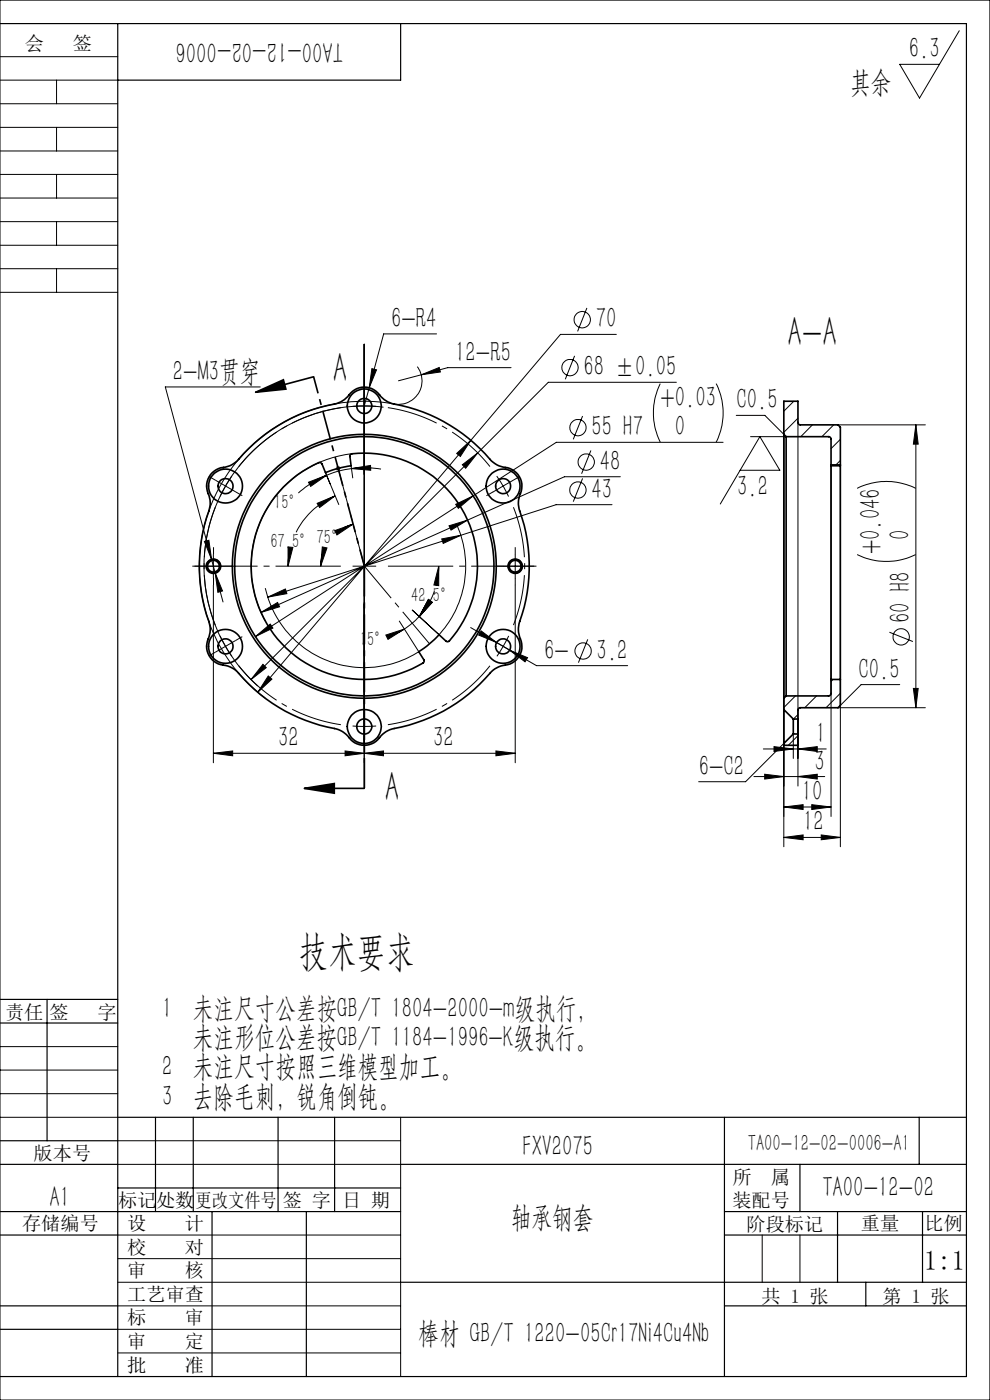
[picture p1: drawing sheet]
<svg xmlns="http://www.w3.org/2000/svg" width="210mm" height="297mm" viewBox="0 0 210 297" stroke-linecap="round" stroke-linejoin="round" font-family="sans-serif">
<g fill="none" stroke="#000" stroke-width=".35">
<path d="M66.5 79.9l-12.3 3.3M54.2 83.2l5.9-2.6 .5 1.9zM166.3 92.1v-7h3v4.6l.2 .4h8.3l.5 .5v8M166.3 92.1v56M166.3 92.1l.5 .5M166.8 92.6l9.2 .1 .3 .4v5.5M166.8 92.6v55M176.3 98.8v45.3M176.3 98.6v.2M176.3 98.6h2M176.3 98.8h2M178.3 98.8v45.3"/>
<path d="M178.3 98.6v.2M45 100.3l.9-.6 .9-.5a5.2 5.2 0 0 0 3.8-1.8 35.1 35.1 0 0 1 20.8-11.8 5.6 5.6 0 0 0 3-2.2 4 4 0 0 1 6.4 .7l.7 .7 1.2 .6a38.5 38.5 0 0 1 14.1 5.7 43.7 43.7 0 0 1 7.8 7l1.7 .9a5 5 0 0 1 3.6 1.7 4.1 4.1 0 0 1 .3 4.5l-.2 .9v1.4a36.1 36.1 0 0 1 .2 24.3 5.4 5.4 0 0 0 .4 4.2 4.1 4.1 0 0 1-3.9 5.2l-.9 .3-1.2 .7a36.5 36.5 0 0 1-21.9 12.6 7.3 7.3 0 0 0-2.9 2.5 4.1 4.1 0 0 1-6-1.2l-1.1-.9-.9-.4a36.3 36.3 0 0 1-21.8-12.6 7.1 7.1 0 0 0-3.6-1.3 4.1 4.1 0 0 1-2.1-5.8l.3-1.4-.1-1a36.9 36.9 0 0 1 0-25.2 7.7 7.7 0 0 0-.6-3.8l.1-1.6 .4-1zM60.1 103.3a22.1 22.1 0 0 1 7.8-5.2l.4 .3 .7 1.9a24.4 24.4 0 0 1 5.5-1.5l-.3-2a.44 .44 0 0 1 .4-.5 23.9 23.9 0 0 1 24 12.8 23.9 23.9 0 0 1-3.5 27l-.5-.1-1.5-1.3a22.4 22.4 0 0 1-4.3 3.6l1.2 1.7-.1 .4a20.7 20.7 0 0 1-10 3.6 24 24 0 0 1-24.2-13.4 24 24 0 0 1 4.4-27.3zM166.3 150.5v7.2M166.3 150.5l2 2M166.3 148.1v2.4M166.8 147.6l-.5 .5M168.3 152.5v3.2M168.3 152.5h1M168.3 155.7l-2 2M168.3 155.7h1M169.3 152.5v3.2"/>
<path d="M169.3 155.7v2.4h-3v-.4M176.3 144.1v3l-.3 .5h-9.2M176.3 144.1h2M178.3 144.1v5.5l-.5 .5h-8.1l-.4 .4v2M64.6 167.2l6.3-1v2.1zM64.6 167.2h12.7"/>
<circle cx="77.3" cy="86.1" r="3.6"/>
<circle cx="77.3" cy="86.1" r="1.6"/>
<circle cx="47.8" cy="103.1" r="1.61"/>
<circle cx="47.8" cy="103.1" r="3.6"/>
<circle cx="106.7" cy="103.1" r="3.6"/>
<circle cx="106.7" cy="103.1" r="1.6"/>
<circle cx="45.3" cy="120.1" r="1.53"/>
<circle cx="45.3" cy="120.1" r="1.25"/>
<circle cx="47.8" cy="137.1" r="1.6"/>
<circle cx="47.8" cy="137.1" r="3.6"/>
<circle cx="77.3" cy="120.1" r="27.5"/>
<circle cx="77.3" cy="120.1" r="28"/>
<circle cx="106.7" cy="137.1" r="1.59"/>
<circle cx="106.7" cy="137.1" r="3.6"/>
<circle cx="109.3" cy="120.1" r="1.25"/>
<circle cx="109.3" cy="120.1" r="1.53"/>
<circle cx="77.3" cy="154.1" r="1.59"/>
<circle cx="77.3" cy="154.1" r="3.6"/>
</g>
<g fill="none" stroke="#000" stroke-width=".21">
<path d="M0 12h25M0 17h25M0 0h210v297h-210zM12 17v5M203.5 6.5l-8.4 14.3-4.2-7.2h8.4M0 22h25M0 27h25M0 32h25M0 37h25M12 27v5M12 37v5M0 42h25"/>
<path d="M0 47h25M0 52h25M0 57h25M12 47v5M12 57v5M0 62h25M77.3 73v94.2M78.9 78.2l1 .3-1.6 3.8zM88.5 77.8a5.1 5.1 0 0 1 0 6 5.1 5.1 0 0 1-5.7 1.8 35 35 0 0 0-37.7 20.8 35 35 0 0 0 11.1 41.7M89.4 79.5l-4.9 1.3M89.4 79.5l3.8-1.5 .2 .9zM92.6 70.8h-11.2l-3.1 11.5"/>
<path d="M108.4 78h-13.4l-5.6 1.5M121.9 75.5l-2 5M124.5 65.3l-2 5M130.7 70.9h-11.8l-19 22.5M55.2 82.1h-20.1l12.2 45.6M71.2 99.4h1M71.4 99l.7 .7M71.7 98.8v1.1M72.1 99l-.7 .7M74.5 98.8l.3 2.6M74.5 99.4l4.1-.7v1.1zM74.5 99.4a20.2 20.2 0 0 0-5.2 1.4"/>
<path d="M74.5 99.4a21.9 21.9 0 0 1 6.3 .1M74.6 96.3a24 24 0 0 0-18.3 35.4M78.3 82.3l-1 3.8M81.4 86.4a34 34 0 0 0-35.1 19.8 34 34 0 0 0 8.4 39.4M96.9 96.2l3-2.8-2.3 3.4zM98.1 98.6l3.2-2.5-2.5 3.2zM99.9 93.4l-45.2 53.5M123.6 88.3l-2 4.9M125.3 95.6l-1.9 4.9M140.1 81.4a14 14 0 0 0 0 12.4M143.5 81.1h-27.2l-63.1 63.1M151.9 81.4a13.7 13.7 0 0 1 0 12.4"/>
<path d="M153.4 93.8h-35.4l-17.6 11.4M156.2 88.1h6l4.1 4v87.5M157 99.8h8.4l-4.2-7.2-8.4 14.3M159.2 92.6h7.6M168.4 85.1l-2.1 2.1M169.3 88.7l-3 3M169.3 89.6v77.2M172.3 90.1l-2.4 2.5M176.3 98.6v74.6M176.8 90.1l-2.5 2.5M177.8 90.1h18.5M178.3 93.2l-2 2"/>
<path d="M178.3 97.7l-1 .9M178.3 98.6v81M194.3 90.1v60M194.3 90.1l.5 4.1h-1.1zM43.4 114.9l.9-.3 .6 4.1zM45.3 117.6v5M61.1 116l1 .1-1 4zM61.4 117.3l-.3 2.8M65.4 102.3l3.9-1.5-3.4 2.4zM67.3 106.8l3.8-1.6-3.3 2.5zM68.4 116l1 .2-1.4 3.9zM68.8 116.3a8.8 8.8 0 0 0-.8 3.8"/>
<path d="M69.3 100.8l-1.2 .5a19.6 19.6 0 0 0-4.8 3.3M70 102.7l-1-2.4 2.9 6.7M71 112.6l3.9-1.4-3.4 2.3zM71.1 105.2a15.9 15.9 0 0 0-8.3 7.7M74.9 111.2l-2.1 .8M93.7 114.3l4.1-.7-3.8 1.7zM95.2 111.5l4-1.2-3.5 2.2zM96.7 107l3.7-1.8-3.2 2.6zM97 111.7a21.5 21.5 0 0 1-3.9 23l-5.6-5.3M99.2 110.3l-43.8 19.6M100.4 105.2l-46.2 29.8M105.4 101l1.3 2.1"/>
<path d="M106.7 103.1l1.2 2.2M106.7 103.1l-2.1 1.3M108.9 101.9l-2.2 1.2M109.3 117.6v5M123.6 101.5l-2 4.9M129.8 107.1h-11.8l-61.2 19.6M131.6 101.1h-11.9l-20.5 9.2M181.8 117.6a14 14 0 0 0 12.4 0M181.8 103.6a13.7 13.7 0 0 1 12.4 0M42.8 120.1h5M43.8 120.5a1.5 1.5 0 0 1 1.3-1.9 1.5 1.5 0 0 1 1.7 1.6 1.5 1.5 0 0 1-1.9 1.4M45.3 124.1v37.7"/>
<path d="M45.6 121.6l1.6 3.8-1 .3zM54.2 135l3.1-2.6 .6 .8zM55.4 129.9l3.5-2.1 .4 .9zM56.3 124.8a21.5 21.5 0 0 0 32.5 13.5l-4.1-6.5M56.8 126.7l3.7-1.7 .4 .9zM81.8 134.7l4-1.2-3.5 2.1zM85.8 133.5l-1.8 .9M88.9 130.8l-1.1 1.1-2 1.6M90.6 128.5l-1.7 2.3M90.9 127.2l.8 .6-2.8 3zM92.1 125.4a15.7 15.7 0 0 1-3.2 5.4M93.1 120.1v4.1l-1.1-.1z"/>
<path d="M93.1 120.1l-.1 1.6-.5 2.5M99.8 133.1l5.5 3.2M102.1 133.8l3.2 2.5-3.8-1.6zM105.3 136.3l2.8 1.6M106.8 120.1h5M107.8 120.5a1.5 1.5 0 0 1 1.3-1.9 1.5 1.5 0 0 1 1.6 1.6 1.5 1.5 0 0 1-1.8 1.4M108.1 137.9l5.7 3.3h19.3M108.1 137.9l3.8 1.6-.5 .9zM109.3 124.1v37.7M124.7 135.6l-2 5M188.7 134.1l4.9 2M45.3 159.8l4.1-.5v1z"/>
<path d="M55.8 140.9l.7 .7-3.3 2.6zM56.9 143.4l.8 .7-3 2.8zM73.2 159.3l4.1 .5-4.1 .5zM77.3 159.8l4.1-.5v1zM105.2 159.3l4.1 .5-4.1 .5zM109.3 159.8h-64M161.9 158.9h13.4M164.2 158.4l4.1 .5-4.1 .5zM166.3 157.7l-8.1 8.1h-10M168.3 155.7v5.2M168.7 147.6l-2.4 2.5M169.3 158.9l4.1-.5v1z"/>
<path d="M169.3 151.6l-1 .9M169.3 156.1l-2.1 2M173.2 147.6l-2.5 2.5M176.7 144.1l-.4 .5M177.8 150.1h18.5M178.3 147.1l-3.1 3M190.9 145.2h-8.2l-4.4 4.4M193.7 146h1.1l-.5 4.1zM159.9 164.7h15M162.2 164.2l4.1 .5-4.1 .6zM166.3 171.2l4.1-.5v1zM166.3 177.7l4.1-.6v1z"/>
<path d="M166.3 171.2h10M166.3 177.7h12M169.3 164.7l4.1-.5v1.1zM172.2 170.7l4.1 .5-4.1 .5zM174.2 177.1l4.1 .6-4.1 .4zM0 227h25M0 222h25M0 237h25M0 232h25M85 237v55M25 242h60M25 247h60"/>
<path d="M25 272h60M25 277h60M25 267h60M25 262h60M161.7 262v10M169.7 262v10M25 282h60M25 287h60M153.7 292h.1"/>
<circle cx="120.9" cy="78" r="1.74"/>
<circle cx="123.5" cy="67.8" r="1.73"/>
<circle cx="122.6" cy="90.7" r="1.73"/>
<circle cx="124.3" cy="98" r="1.73"/>
<circle cx="122.6" cy="104" r="1.73"/>
<circle cx="123.7" cy="138.1" r="1.73"/>
<circle cx="191.1" cy="135.1" r="1.73"/>
</g>
<g fill="none" stroke="#000" stroke-width=".21" stroke-dasharray="30.5 1.3 1.3 1.3" stroke-linecap="butt">
<path d="M77.3 86.1l-2.5 .1M77.3 86.1l2.5 .1M77.3 86.1v-2.5M77.3 86.1v2.5M77.3 83.6v-1.6M77.3 88.6v1.6M45.3 117.6v-1.5M45.7 101.9l-1.4-.8M47.8 103.1l-1.1 2.2M47.8 103.1l1.4-2.1M47.8 103.1l-2.1-1.2M47.8 103.1l2.2 1.3"/>
<path d="M50 104.4l1.4 .8M104.6 104.4l-1.4 .8M108.9 101.9l1.4-.8M109.3 117.6v-1.5M42.8 120.1h-1.5M45.3 122.6v1.5M45.7 138.4l-1.4 .8M47.8 120.1h1.5M47.8 137.1l1.4 2.1M47.8 137.1l-1.1-2.2M47.8 137.1l-2.1 1.3M47.8 137.1l2.2-1.2"/>
<path d="M50 135.9l1.4-.8M77.3 120.1v-2.5M77.3 120.1h-2.5M77.3 120.1v2.5M77.3 120.1h2.5M104.6 135.9l-1.4-.8M106.7 137.1l1.2-2.2M106.7 137.1l-1.3 2.1M106.7 137.1l2.2 1.3M106.7 137.1l-2.1-1.2M106.8 120.1h-1.5M108.9 138.4l1.4 .8"/>
<path d="M109.3 122.6v1.5M111.8 120.1h1.5M77.3 154.1l2.5-.1M77.3 154.1l-2.5-.1M77.3 154.1v2.5M77.3 154.1v-2.5M77.3 156.6v1.6M77.3 151.6v-1.6"/>
</g>
<path d="M72.3 86.5a34 34 0 0 0-21.6 12.5M103.9 99a34 34 0 0 0-21.6-12.5M45.7 107.6a34 34 0 0 0 0 25M108.9 132.6a34 34 0 0 0 0-25M50.7 141.2a34 34 0 0 0 21.6 12.5M82.3 153.7a34 34 0 0 0 21.6-12.5" fill="none" stroke="#000" stroke-width=".21" stroke-dasharray="30.5 1.3 1.3 1.3" stroke-dashoffset="19.6" stroke-linecap="butt"/>
<path d="M77.3 120.1v47.1" fill="none" stroke="#000" stroke-width=".35" stroke-dasharray="6.3 1.3 1.3 1.3" stroke-dashoffset="-.1" stroke-linecap="butt"/>
<path d="M77.3 120.1l-10.8-40.2" fill="none" stroke="#000" stroke-width=".35" stroke-dasharray="6.3 1.3 1.3 1.3" stroke-dashoffset="2.7" stroke-linecap="butt"/>
<path d="M71.7 99.3l5.6 20.8M91.1 136.6l-13.8-16.5" fill="none" stroke="#000" stroke-width=".21" stroke-dasharray="30.5 1.3 1.3 1.3" stroke-dashoffset="21.6" stroke-linecap="butt"/>
<path d="M77.3 115.1v-31.5M72.3 120.1h-31.5M77.3 125.1v31.5M82.3 120.1h31.5" fill="none" stroke="#000" stroke-width=".21" stroke-dasharray="30.5 1.3 1.3 1.3" stroke-dashoffset="16.6" stroke-linecap="butt"/>
<g fill="none" stroke="#000" stroke-width=".25">
<path d="M0 5h205v287h-205M25 5v287M85 5v12h-60M0 212h25M0 217h25M10 212v30M25 237h180M33 237v20M41 237v20M59 237v20M71 237v20M153.7 237v55"/>
<path d="M195 237v10M0 247h25M0 242h25M0 257h85M25 252h60M45 257v35M65 257v35M85 247h120M153.7 257h51.3M169.7 247v10M177.7 257v15M195.7 257v15"/>
<path d="M0 262h25M0 277h25M85 272h120M153.7 262h51.3M153.7 277h51.3M183.7 272v5M0 282h25"/>
</g>
<g fill="#000">
<path d="M74.5 99.4l4.1-.7v1.1zM65.4 102.3l3.9-1.5-3.4 2.4zM81.8 134.7l4-1.2-3.5 2.1zM90.9 127.2l.8 .6-2.8 3zM90.9 127.2l.8 .6-2.8 3zM93.1 120.1v4.1l-1.1-.1zM67.3 106.8l3.8-1.6-3.3 2.5zM61.1 116l1 .1-1 4z"/>
<path d="M194.3 90.1l.5 4.1h-1.1zM193.7 146h1.1l-.5 4.1z"/>
<path d="M71 112.6l3.9-1.4-3.4 2.3zM68.4 116l1 .2-1.4 3.9z"/>
<path d="M54.2 135l3.7-1.8-.6-.8zM96.7 107l.5 .8 3.2-2.6zM56.8 126.7l4.1-.8-.4-.9zM93.7 114.3l.3 1 3.8-1.7zM102.1 133.8l-.6 .9 3.8 1.6zM108.1 137.9l3.3 2.5 .5-.9zM55.4 129.9l3.9-1.2-.4-.9zM95.3 111.5l.4 1 3.5-2.2zM55.8 140.9l-2.6 3.3 3.3-2.6zM98.1 98.6l.7 .7 2.5-3.2zM56.9 143.4l-2.2 3.5 3-2.8zM96.9 96.2l.7 .6 2.3-3.4zM45.6 121.6l.6 4.1 1-.3zM43.4 114.9l1.5 3.8-.6-4.1zM78.9 78.2l-.6 4.1 1.6-3.8zM89.4 79.5l4-.6-.2-.9z"/>
<path d="M73.2 159.3l4.1 .5-4.1 .5zM45.3 159.8l4.1-.5v1z"/>
<path d="M105.2 159.3l4.1 .5-4.1 .5zM77.3 159.8l4.1-.5v1z"/>
<path d="M64.6 167.2l6.3-1v2.1zM54.2 83.2l5.9-2.6 .5 1.9z"/>
<path d="M162.2 164.2l4.1 .5-4.1 .6zM169.3 164.7l4.1-.5v1.1zM166.3 171.2l4.1-.5v1zM172.2 170.7l4.1 .5-4.1 .5zM164.2 158.4l4.1 .5-4.1 .5zM169.3 158.9l4.1-.5v1z"/>
<path d="M166.3 177.7l4.1-.6v1zM174.2 177.1l4.1 .6-4.1 .4z"/>
</g>
<g font-size="8.8">
<text x="167.1" y="73.4">A-A</text>
<text x="70.6" y="81.1">A</text>
<text x="81.6" y="169.9">A</text>
<text x="63.5" y="204.7">技术要求</text>
</g>
<g font-size="6.3">
<text x="72.8" y="9" transform="rotate(-180 72.8 9)">TA00-12-02-0006</text>
<text x="192.8" y="12.4">6.3</text>
<text x="180.3" y="19.5">其余</text>
<text x="83" y="69.6">6-R4</text>
<text x="126.4" y="69.7">70</text>
<text x="96.6" y="76.7">12-R5</text>
<text x="36.7" y="80.8">2-M3贯穿</text>
<text x="123.8" y="79.8">68 ±0.05</text>
<text x="140.1" y="86.3">+0.03 C0.5</text>
<text x="125.5" y="92.6">55 H7</text>
<text x="143.2" y="92.5">0</text>
<text x="127.2" y="99.9">48</text>
<text x="125.5" y="105.8">43</text>
<text x="156.3" y="105.3">3.2</text>
<text x="186.8" y="117.6" transform="rotate(-90 186.8 117.6)">+0.046</text>
<text x="193" y="114.5" transform="rotate(-90 193 114.5)">0</text>
<text x="193" y="132.2" transform="rotate(-90 193 132.2)">60 H8</text>
<text x="115.4" y="140">6-</text>
<text x="126.6" y="140">3.2</text>
<text x="182.1" y="144">C0.5</text>
<text x="59" y="158.6">32</text>
<text x="91.9" y="158.6">32</text>
<text x="173.1" y="157.6">1</text>
<text x="148.2" y="164.6">6-C2</text>
<text x="172.8" y="163.5">3</text>
<text x="170.1" y="169.9">10</text>
<text x="170.4" y="176.4">12</text>
<text x="34.4" y="215.9">1 未注尺寸公差按GB/T 1804-2000-m级执行，</text>
<text x="40.9" y="222.1">未注形位公差按GB/T 1184-1996-K级执行。</text>
<text x="34.4" y="228.4">2 未注尺寸按照三维模型加工。</text>
<text x="34.4" y="234.6">3 去除毛刺，锐角倒钝。</text>
<text x="110.8" y="245.3">FXV2075</text>
<text x="10.5" y="256.1">A1</text>
<text x="174.4" y="254">TA00-12-02</text>
<text x="108.4" y="260.3">轴承钢套</text>
<text x="88.7" y="284.8">棒材 GB/T 1220-05Cr17Ni4Cu4Nb</text>
</g>
<text font-size="5.8" x="196" y="269.4">1:1</text>
<text font-size="5" x="158.6" y="244.2">TA00-12-02-0006-A1</text>
<g font-size="4.4">
<text x="58.1" y="108.1">15°</text>
<text x="57.3" y="116.4">67.5°75°</text>
<text x="87.2" y="127.6">42.5°</text>
<text x="76.3" y="137.1">15°</text>
</g>
<g font-size="4.1">
<text x="5.3" y="10.6">会</text>
<text x="15.4" y="10.6">签</text>
<text x="1.1" y="216.1">责任</text>
<text x="10.5" y="216.1">签</text>
<text x="20.7" y="216.1">字</text>
<text x="7.1" y="246.1">版本号</text>
<text x="155.4" y="251.1">所</text>
<text x="163.5" y="251.1">属</text>
<text x="25.1" y="256.1">标记</text>
<text x="33.1" y="256.1">处数</text>
<text x="41.5" y="256.1">更改文件号</text>
<text x="60" y="256.1">签 字</text>
<text x="72.6" y="256.1">日 期</text>
<text x="155.4" y="256.1">装配号</text>
<text x="4.7" y="260.9">存储编号</text>
<text x="27" y="260.9">设</text>
<text x="39.2" y="260.9">计</text>
<text x="158.4" y="261.1">阶段标记</text>
<text x="182.6" y="261">重量</text>
<text x="196.1" y="260.9">比例</text>
<text x="27" y="266.1">校</text>
<text x="39.2" y="266.1">对</text>
<text x="27" y="270.9">审</text>
<text x="39.2" y="270.9">核</text>
<text x="27" y="276">工艺审查</text>
<text x="27" y="280.9">标</text>
<text x="39.2" y="280.9">审</text>
<text x="161.6" y="276.4">共 1 张</text>
<text x="187.2" y="276.4">第 1 张</text>
<text x="27" y="286">审</text>
<text x="39.2" y="286">定</text>
<text x="27" y="291">批</text>
<text x="39.2" y="291">准</text>
</g>
</svg>
